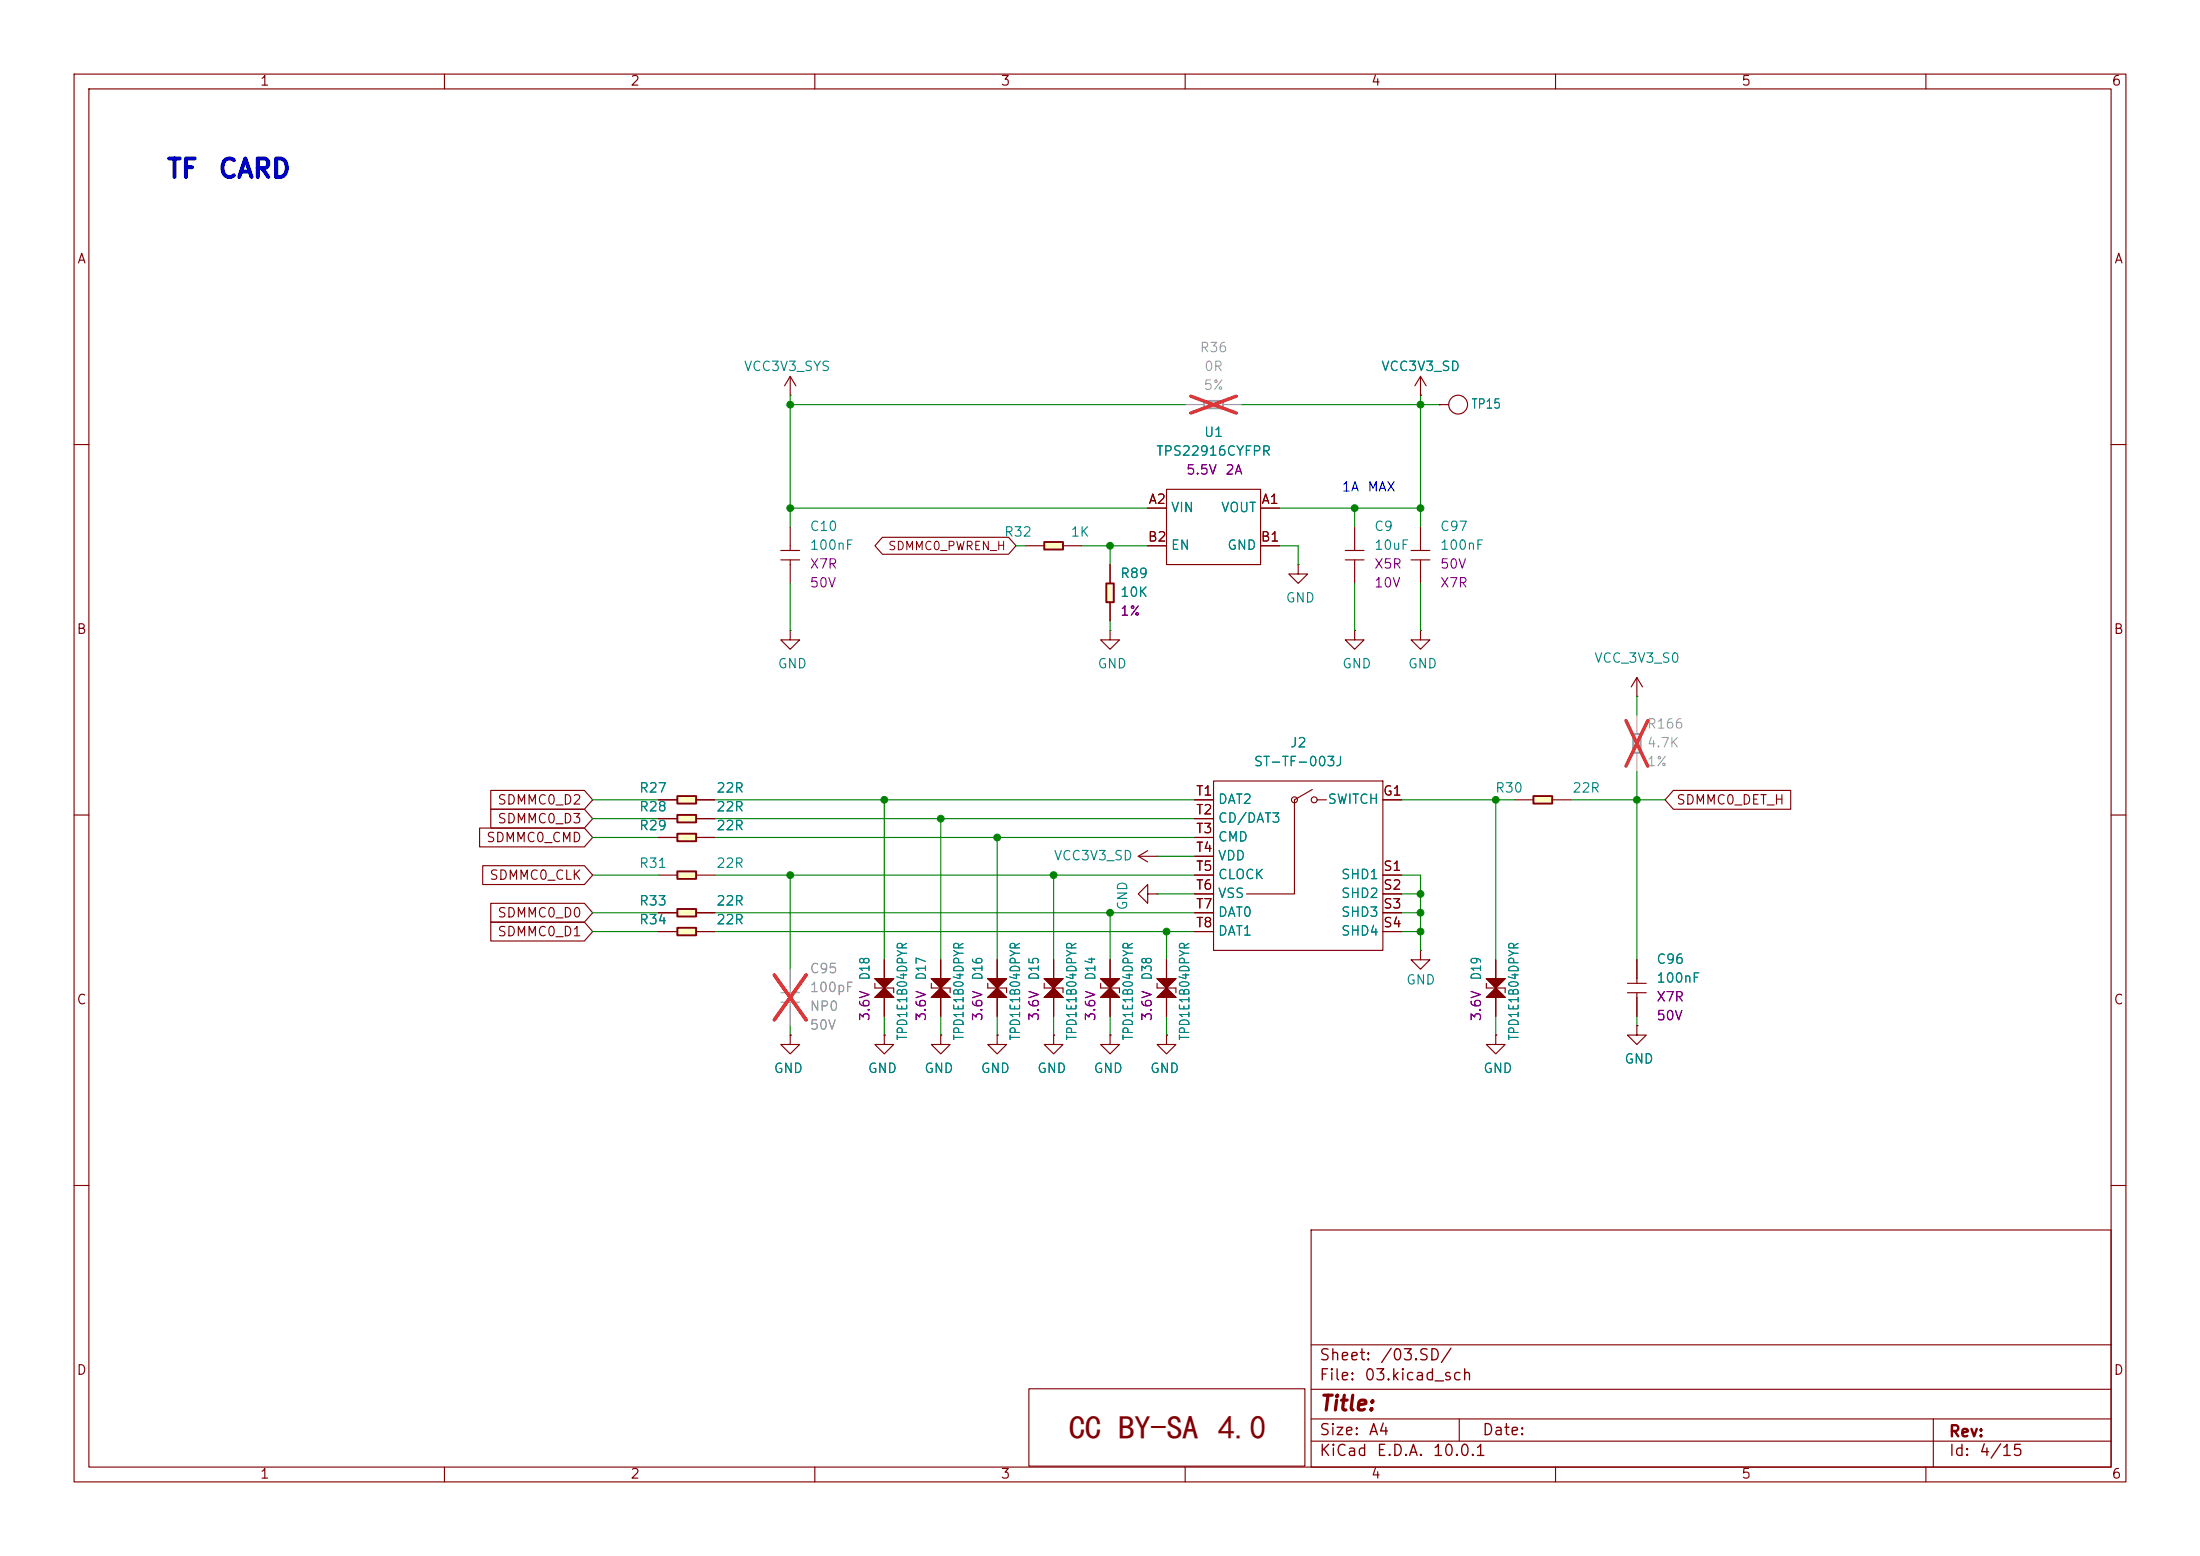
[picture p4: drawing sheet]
<svg xmlns="http://www.w3.org/2000/svg" width="297mm" height="210mm" viewBox="0 0 297 210" stroke-linecap="round" stroke-linejoin="round" font-family="sans-serif">
<path d="M0 0h297v210h-297z" fill="#fff" stroke="#fff" stroke-width=".14"/>
<g fill="none" stroke="#830000" stroke-width=".15">
<path d="M10 10h277v190h-277zM12 12h273v186h-273zM60 10v2M110 10v2M160 10v2M210 10v2M260 10v2M10 60h2M175.3 76.2v1.3h1.2l-1.2 1.2-1.3-1.2h1.3M175.3 76.2h.1M181.6 74.3h2.6M181.6 75.6h2.6"/>
<path d="M182.9 71.1v3.2M182.9 75.6v3.1M190.5 74.3h2.5M190.5 75.6h2.5M191.8 71.1v3.2M191.8 75.6v3.1M285 60h2M182.9 85.1v1.3h1.3l-1.3 1.2-1.3-1.2h1.3M182.9 85.1h.1M191.8 85.1v1.3h1.2l-1.2 1.2-1.3-1.2h1.3M191.8 85.1h.1M10 110h2"/>
<path d="M161.3 108h2.5M161.3 118.1h2.5M161.3 110.5h2.5M161.3 113h2.5M161.3 115.6h2.5M163.8 105.4h22.9v22.9h-22.9zM177.2 106.6l-2.4 1.4v12.7h-6.5M177.8 108h1.3M186.7 108h2.5M186.7 118.1h2.5M285 110h2M161.3 120.7h2.5"/>
<path d="M161.3 123.2h2.5M161.3 125.7h2.5M186.7 120.7h2.5M186.7 123.2h2.5M186.7 125.7h2.5M191.8 128.3v1.2h1.2l-1.2 1.3-1.3-1.3h1.3M191.8 128.3h.1M221 138.4v1.3h1.3l-1.3 1.3-1.3-1.3h1.3M221 138.4h.1M10 160h2M177 166h108v32h-108zM285 160h2"/>
<path d="M60 198v2M110 198v2M160 198v2M177 194.5h108M177 191.5h108M177 187.5h108M177 181.5h108M197 191.5v3M210 198v2M260 198v2M261 191.5v6.5"/>
<circle cx="174.8" cy="108" r=".4"/>
<circle cx="177.4" cy="108" r=".4"/>
</g>
<path d="M91.4 122.7h2.6v1h-2.6z" fill="#ffffc2"/>
<path d="M91.4 122.7h2.6v1h-2.6z" fill="none" stroke="#830000" stroke-width=".25"/>
<path d="M88.9 123.2h2.5M94 123.2h2.5" fill="none" stroke="#830000" stroke-width=".15"/>
<path d="M91.4 125.2h2.6v1h-2.6z" fill="#ffffc2"/>
<path d="M91.4 125.2h2.6v1h-2.6z" fill="none" stroke="#830000" stroke-width=".25"/>
<path d="M88.9 125.7h2.5M94 125.7h2.5" fill="none" stroke="#830000" stroke-width=".15"/>
<path d="M91.4 117.6h2.6v1h-2.6z" fill="#ffffc2"/>
<path d="M91.4 117.6h2.6v1h-2.6z" fill="none" stroke="#830000" stroke-width=".25"/>
<path d="M88.9 118.1h2.5M94 118.1h2.5M154.9 120.7v-1.3l-1.2 1.3 1.2 1.2v-1.2h1.3M156.2 120.7h.1M200.7 132.1h2.5l-2.5 2.5h2.5zM200.7 132.7v.7h2.5v.6M201.9 129.5v2.6M201.9 134.6v2.6" fill="none" stroke="#830000" stroke-width=".15"/>
<g fill="#830000" stroke="#830000" stroke-width=".15">
<path d="M200.7 134.6l1.2-1.2 1.3 1.2z"/>
<path d="M200.7 132.1h2.5l-1.3 1.3z"/>
</g>
<path d="M141 73.2h2.5v1h-2.5z" fill="#ffffc2"/>
<path d="M141 73.2h2.5v1h-2.5z" fill="none" stroke="#830000" stroke-width=".25"/>
<g fill="none" stroke="#830000" stroke-width=".15">
<path d="M106.7 53.3h.1M106.7 50.8l-.8 1.3M106.7 50.8l.7 1.3M106.7 50.8v2.5M194.3 54.6h.1M194.3 54.6h1.3M105.4 74.3h2.6M105.4 75.6h2.6M106.7 71.1v3.2M106.7 75.6v3.1M138.4 73.7h2.6M143.5 73.7h2.6"/>
<path d="M106.7 85.1v1.3h1.3l-1.3 1.2-1.3-1.2h1.3M106.7 85.1h.1M149.9 85.1v1.3h1.2l-1.2 1.2-1.3-1.2h1.3M149.9 85.1h.1M201.9 139.7v1.3h1.3l-1.3 1.2-1.2-1.2h1.2M201.9 139.7h.1"/>
<circle cx="196.8" cy="54.6" r="1.27"/>
</g>
<path d="M91.4 107.4h2.6v1.1h-2.6z" fill="#ffffc2"/>
<path d="M91.4 107.4h2.6v1.1h-2.6z" fill="none" stroke="#830000" stroke-width=".25"/>
<path d="M88.9 108h2.5M94 108h2.5" fill="none" stroke="#830000" stroke-width=".15"/>
<path d="M91.4 110h2.6v1h-2.6z" fill="#ffffc2"/>
<path d="M91.4 110h2.6v1h-2.6z" fill="none" stroke="#830000" stroke-width=".25"/>
<path d="M88.9 110.5h2.5M94 110.5h2.5" fill="none" stroke="#830000" stroke-width=".15"/>
<path d="M91.4 112.5h2.6v1h-2.6z" fill="#ffffc2"/>
<path d="M91.4 112.5h2.6v1h-2.6z" fill="none" stroke="#830000" stroke-width=".25"/>
<path d="M88.9 113h2.5M94 113h2.5" fill="none" stroke="#830000" stroke-width=".15"/>
<path d="M220.5 99.1h1v2.5h-1z" fill="#efefef"/>
<path d="M220.5 99.1h1v2.5h-1z" fill="none" stroke="#a0a0a0" stroke-width=".25"/>
<path d="M221 96.5v2.6M221 101.6v2.5" fill="none" stroke="#a0a0a0" stroke-width=".15"/>
<path d="M219.5 97.3l3 6.1M222.5 97.3l-3 6.1" fill="none" stroke="#ff2626" stroke-width=".46"/>
<path d="M191.8 53.3h.1M191.8 50.8l-.8 1.3M191.8 50.8l.7 1.3M191.8 50.8v2.5" fill="none" stroke="#830000" stroke-width=".15"/>
<path d="M207 107.4h2.6v1.1h-2.6z" fill="#ffffc2"/>
<path d="M207 107.4h2.6v1.1h-2.6z" fill="none" stroke="#830000" stroke-width=".25"/>
<path d="M154.9 68.6h2.6M154.9 73.7h2.6M157.5 66h12.7v10.2h-12.7zM170.2 68.6h2.5M170.2 73.7h2.5M204.5 108h2.5M209.6 108h2.5M219.7 132.7h2.6M219.7 134h2.6M221 129.5v3.2M221 134v3.2" fill="none" stroke="#830000" stroke-width=".15"/>
<path d="M162.6 54.1h2.5v1h-2.5z" fill="#efefef"/>
<path d="M162.6 54.1h2.5v1h-2.5z" fill="none" stroke="#a0a0a0" stroke-width=".25"/>
<path d="M160 54.6h2.6M165.1 54.6h2.5M105.4 134h2.6M105.4 135.3h2.6M106.7 130.8v3.2M106.7 135.3v3.1" fill="none" stroke="#a0a0a0" stroke-width=".15"/>
<path d="M160.8 53.5l6.1 2.2M166.9 53.5l-6.1 2.2M104.5 131.6l4.3 6M108.8 131.6l-4.3 6" fill="none" stroke="#ff2626" stroke-width=".46"/>
<g fill="none" stroke="#830000" stroke-width=".15">
<path d="M221 94h.1M221 91.4l-.8 1.3M221 91.4l.7 1.3M221 91.4v2.6M153.7 115.6l1.2 .7M153.7 115.6h2.5M154.9 114.8l-1.2 .8M156.2 115.6h.1M106.7 139.7v1.3h-1.3l1.3 1.2 1.3-1.2h-1.3M106.7 139.7h.1M118.1 132.1h2.6l-2.6 2.5h2.6zM118.1 132.7v.7h2.6v.6"/>
<path d="M119.4 139.7v1.3h-1.3l1.3 1.2 1.3-1.2h-1.3M119.4 139.7h.1M119.4 129.5v2.6M119.4 134.6v2.6M125.7 132.1h2.6l-2.6 2.5h2.6zM125.7 132.7v.7h2.6v.6M127 139.7v1.3h-1.3l1.3 1.2 1.3-1.2h-1.3M127 139.7h.1M127 129.5v2.6M127 134.6v2.6M133.4 132.1h2.5l-2.5 2.5h2.5zM133.4 132.7v.7h2.5v.6"/>
<path d="M134.6 139.7v1.3h-1.2l1.2 1.2 1.3-1.2h-1.3M134.6 139.7h.1M134.6 129.5v2.6M134.6 134.6v2.6M141 132.1h2.5l-2.5 2.5h2.5zM141 132.7v.7h2.5v.6M142.2 139.7v1.3h-1.2l1.2 1.2 1.3-1.2h-1.3M142.2 139.7h.1M142.2 129.5v2.6M142.2 134.6v2.6M148.6 132.1h2.5l-2.5 2.5h2.5zM148.6 132.7v.7h2.5v.6"/>
<path d="M149.9 129.5v2.6M149.9 134.6v2.6M156.2 132.1h2.6l-2.6 2.5h2.6zM156.2 132.7v.7h2.6v.6M157.5 139.7v1.3h-1.3l1.3 1.2 1.3-1.2h-1.3M157.5 139.7h.1M157.5 129.5v2.6M157.5 134.6v2.6M138.9 187.4h37.3v10.5h-37.3z"/>
</g>
<g fill="#830000" stroke="#830000" stroke-width=".15">
<path d="M141 134.6l1.2-1.2 1.3 1.2z"/>
<path d="M141 132.1h2.5l-1.3 1.3z"/>
<path d="M148.6 134.6l1.3-1.2 1.2 1.2z"/>
<path d="M148.6 132.1h2.5l-1.2 1.3z"/>
<path d="M156.2 134.6l1.3-1.2 1.3 1.2z"/>
<path d="M156.2 132.1h2.6l-1.3 1.3z"/>
<path d="M133.4 134.6l1.2-1.2 1.3 1.2z"/>
<path d="M133.4 132.1h2.5l-1.3 1.3z"/>
<path d="M125.7 134.6l1.3-1.2 1.3 1.2z"/>
<path d="M125.7 132.1h2.6l-1.3 1.3z"/>
<path d="M118.1 134.6l1.3-1.2 1.3 1.2z"/>
<path d="M118.1 132.1h2.6l-1.3 1.3z"/>
</g>
<path d="M149.4 78.7h1v2.6h-1z" fill="#ffffc2"/>
<path d="M149.4 78.7h1v2.6h-1z" fill="none" stroke="#830000" stroke-width=".25"/>
<g fill="none" stroke="#830000" stroke-width=".15">
<path d="M191.8 53.3h.1M194.3 54.6h.1M119.1 72.5h17.1l1 1.2-1 1.1h-17.1l-1-1.1zM149.9 76.2v2.5M154.9 68.6h2.6M154.9 73.7h2.6M170.2 68.6h2.5M170.2 73.7h2.5M149.9 81.3v2.5M64.7 111.8h14.2l1.1 1.2-1.1 1.3h-14.2zM65.2 116.8h13.7l1.1 1.3-1.1 1.3h-13.7zM66.3 106.7h12.6l1.1 1.3-1.1 1.2h-12.6z"/>
<path d="M66.3 109.2h12.6l1.1 1.3-1.1 1.3h-12.6zM88.9 108h2.5M88.9 110.5h2.5M88.9 113h2.5M94 108h2.5M94 110.5h2.5M94 113h2.5M161.3 108h2.5M161.3 110.5h2.5M161.3 113h2.5M161.3 118.1h2.5M161.3 115.6h2.5"/>
<path d="M186.7 108h2.5M186.7 118.1h2.5M225.9 106.7h15.8v2.5h-15.8l-1.1-1.2zM66.3 124.5h12.6l1.1 1.2-1.1 1.3h-12.6zM66.3 121.9h12.6l1.1 1.3-1.1 1.3h-12.6zM88.9 123.2h2.5M88.9 125.7h2.5M94 123.2h2.5M94 125.7h2.5M106.7 139.7h.1M119.4 139.7h.1M119.4 129.5v2.6"/>
<path d="M119.4 134.6v2.6M127 139.7h.1M127 129.5v2.6M127 134.6v2.6M134.6 139.7h.1M134.6 129.5v2.6M134.6 134.6v2.6M142.2 139.7h.1M142.2 129.5v2.6M142.2 134.6v2.6M149.9 139.7v1.3h-1.3l1.3 1.2 1.2-1.2h-1.2M149.9 139.7h.1"/>
<path d="M149.9 129.5v2.6M149.9 134.6v2.6M157.5 139.7h.1M157.5 129.5v2.6M157.5 134.6v2.6M161.3 123.2h2.5M161.3 125.7h2.5M161.3 120.7h2.5M186.7 123.2h2.5M186.7 125.7h2.5M186.7 120.7h2.5M201.9 139.7h.1"/>
<path d="M201.9 129.5v2.6M201.9 134.6v2.6M221 138.4h.1M221 129.5v2.6M221 134.6v2.6"/>
</g>
<g fill="none" stroke="#008300" stroke-width=".15">
<path d="M106.7 53.3v17.8M106.7 54.6h53.3M167.6 54.6h26.7M191.8 53.3v17.8M106.7 78.7v6.4M106.7 68.6h48.2M137.2 73.7h1.2M146.1 73.7h8.8M149.9 73.7v2.5M172.7 68.6h19.1M172.7 73.7h2.6v2.5M182.9 68.6v2.5"/>
<path d="M182.9 78.7v6.4M191.8 78.7v6.4M149.9 83.8v1.3M221 94v2.5M80 118.1h8.9M80 108h8.9M80 113h8.9M80 110.5h8.9M96.5 118.1h64.8M96.5 108h64.8M96.5 113h64.8M96.5 110.5h64.8"/>
<path d="M106.7 118.1v12.7M119.4 108v21.5M127 110.5v19M134.6 113v16.5M142.2 118.1v11.4M156.2 115.6h5.1M189.2 118.1h2.6v10.2M189.2 108h15.3M201.9 108v21.5M212.1 108h12.7M221 104.1v25.4M80 123.2h8.9"/>
<path d="M80 125.7h8.9M96.5 123.2h64.8M96.5 125.7h64.8M106.7 138.4v1.3M119.4 137.2v2.5M127 137.2v2.5M134.6 137.2v2.5M142.2 137.2v2.5M149.9 123.2v6.3M149.9 137.2v2.5M156.2 120.7h5.1M157.5 125.7v3.8"/>
<path d="M157.5 137.2v2.5M189.2 123.2h2.6M189.2 125.7h2.6M189.2 120.7h2.6M201.9 137.2v2.5M221 137.2v1.2"/>
</g>
<path d="M106.7 130.8v2.6M106.7 135.9v2.5" fill="none" stroke="#a0a0a0" stroke-width=".15"/>
<path d="M104.5 131.6l4.3 6M108.8 131.6l-4.3 6" fill="none" stroke="#ff2626" stroke-width=".46"/>
<g fill="#008300" stroke="#008300" stroke-width=".14">
<circle cx="106.7" cy="54.6" r=".46"/>
<circle cx="106.7" cy="118.1" r=".46"/>
<circle cx="106.7" cy="68.6" r=".46"/>
<circle cx="182.9" cy="68.6" r=".46"/>
<circle cx="191.8" cy="68.6" r=".46"/>
<circle cx="191.8" cy="54.6" r=".46"/>
<circle cx="221" cy="108" r=".46"/>
<circle cx="191.8" cy="123.2" r=".46"/>
<circle cx="191.8" cy="120.7" r=".46"/>
<circle cx="201.9" cy="108" r=".46"/>
<circle cx="191.8" cy="125.7" r=".46"/>
<circle cx="134.6" cy="113" r=".46"/>
<circle cx="142.2" cy="118.1" r=".46"/>
<circle cx="157.5" cy="125.7" r=".46"/>
<circle cx="119.4" cy="108" r=".46"/>
<circle cx="149.9" cy="123.2" r=".46"/>
<circle cx="127" cy="110.5" r=".46"/>
<circle cx="149.9" cy="73.7" r=".46"/>
</g>
<text font-size="4.5" fill="#830000" x="144.3" y="194.2">CC BY-SA 4.0</text>
<g font-size="2.5" fill="#0000c2">
<text x="22.4" y="24.6">TF</text>
<text x="29.3" y="24.6">CARD</text>
</g>
<text font-size="2" fill="#830000" x="178" y="190.9">Title:</text>
<g font-size="1.5" fill="#830000">
<text x="178" y="184">Sheet:</text>
<text x="186.2" y="184">/03.SD/</text>
<text x="178" y="186.7">File:</text>
<text x="184.1" y="186.7">03.kicad_sch</text>
<text x="178" y="196.9">KiCad</text>
<text x="178" y="194.1">Size:</text>
<text x="184.7" y="194.1">A4</text>
<text x="185.7" y="196.9">E.D.A.</text>
<text x="193.3" y="196.9">10.0.1</text>
<text x="200" y="194.1">Date:</text>
<text x="263" y="194.3">Rev:</text>
<text x="263" y="196.9">Id:</text>
<text x="267.1" y="196.9">4/15</text>
</g>
<g font-size="1.3" fill="#830000">
<text x="35" y="11.9">1</text>
<text x="85" y="11.9">2</text>
<text x="135" y="11.9">3</text>
<text x="185" y="11.9">4</text>
<text x="235" y="11.9">5</text>
<text x="285" y="11.9">6</text>
<text x="10.3" y="35.9">A</text>
<text x="285.3" y="35.9">A</text>
<text x="155" y="68.3">A2</text>
<text x="170.2" y="68.3">A1</text>
<text x="154.9" y="73.4">B2</text>
<text x="170.1" y="73.4">B1</text>
<text x="10.3" y="85.9">B</text>
<text x="285.3" y="85.9">B</text>
<text x="161.4" y="107.7">T1</text>
<text x="186.6" y="107.7">G1</text>
<text x="65.6" y="114">SDMMC0_CMD</text>
<text x="67.1" y="108.9">SDMMC0_D2</text>
<text x="67.1" y="111.4">SDMMC0_D3</text>
<text x="161.4" y="110.2">T2</text>
<text x="161.4" y="112.8">T3</text>
<text x="226.2" y="108.9">SDMMC0_DET_H</text>
<text x="66" y="119.1">SDMMC0_CLK</text>
<text x="161.4" y="115.3">T4</text>
<text x="161.4" y="117.9">T5</text>
<text x="186.6" y="117.9">S1</text>
<text x="67.1" y="124.1">SDMMC0_D0</text>
<text x="161.4" y="120.4">T6</text>
<text x="161.4" y="122.9">T7</text>
<text x="161.4" y="125.5">T8</text>
<text x="186.6" y="120.4">S2</text>
<text x="186.6" y="122.9">S3</text>
<text x="186.6" y="125.5">S4</text>
<text x="67.1" y="126.7">SDMMC0_D1</text>
<text x="10.3" y="135.9">C</text>
<text x="285.3" y="135.9">C</text>
<text x="10.3" y="185.9">D</text>
<text x="285.3" y="185.9">D</text>
<text x="35" y="199.9">1</text>
<text x="85" y="199.9">2</text>
<text x="135" y="199.9">3</text>
<text x="185" y="199.9">4</text>
<text x="235" y="199.9">5</text>
<text x="285" y="199.9">6</text>
</g>
<g font-size="1.3" fill="#a0a0a0">
<text x="161.9" y="47.9">R36</text>
<text x="162.4" y="52.9">5%</text>
<text x="162.5" y="50.4">0R</text>
<text x="222.3" y="98.7">R166</text>
<text x="222.3" y="101.2">4.7K</text>
<text x="222.3" y="103.7">1%</text>
<text x="109.2" y="131.7">C95</text>
<text x="109.2" y="134.2">100pF</text>
<text x="109.2" y="136.8">NP0</text>
<text x="109.2" y="139.3">50V</text>
</g>
<g font-size="1.3" fill="#008383">
<text x="100.3" y="50.4">VCC3V3_SYS</text>
<text x="186.4" y="50.4">VCC3V3_SD</text>
<text x="162.5" y="59.3">U1</text>
<text x="198.6" y="55.5">TP15</text>
<text x="156" y="61.8">TPS22916CYFPR</text>
<text x="109.2" y="72">C10</text>
<text x="158" y="69.4">VIN</text>
<text x="164.8" y="69.4">VOUT</text>
<text x="185.4" y="72">C9</text>
<text x="194.3" y="72">C97</text>
<text x="109.2" y="74.5">100nF</text>
<text x="135.5" y="72.7">R32</text>
<text x="144.5" y="72.7">1K</text>
<text x="158" y="74.5">EN</text>
<text x="165.6" y="74.5">GND</text>
<text x="185.4" y="74.5">10uF</text>
<text x="194.3" y="74.5">100nF</text>
<text x="151.1" y="78.3">R89</text>
<text x="151.1" y="80.9">10K</text>
<text x="173.5" y="81.6">GND</text>
<text x="215.1" y="89.8">VCC_3V3_S0</text>
<text x="104.9" y="90.5">GND</text>
<text x="148.1" y="90.5">GND</text>
<text x="181.1" y="90.5">GND</text>
<text x="190" y="90.5">GND</text>
<text x="174.1" y="101.2">J2</text>
<text x="86.2" y="107.3">R27</text>
<text x="96.6" y="107.3">22R</text>
<text x="169.2" y="103.7">ST-TF-003J</text>
<text x="201.8" y="107.3">R30</text>
<text x="212.2" y="107.3">22R</text>
<text x="86.2" y="109.8">R28</text>
<text x="86.2" y="112.4">R29</text>
<text x="96.6" y="109.8">22R</text>
<text x="96.6" y="112.4">22R</text>
<text x="164.3" y="108.8">DAT2</text>
<text x="164.3" y="111.4">CD/DAT3</text>
<text x="164.3" y="113.9">CMD</text>
<text x="179.1" y="108.8">SWITCH</text>
<text x="86.2" y="117.5">R31</text>
<text x="96.6" y="117.5">22R</text>
<text x="142.2" y="116.4">VCC3V3_SD</text>
<text x="164.3" y="116.4">VDD</text>
<text x="164.3" y="119">CLOCK</text>
<text x="181" y="119">SHD1</text>
<text x="86.2" y="122.5">R33</text>
<text x="86.2" y="125.1">R34</text>
<text x="96.6" y="122.5">22R</text>
<text x="96.6" y="125.1">22R</text>
<text x="152.5" y="123" transform="rotate(-90 152.5 123)">GND</text>
<text x="164.3" y="121.5">VSS</text>
<text x="164.3" y="124.1">DAT0</text>
<text x="181" y="121.5">SHD2</text>
<text x="181" y="124.1">SHD3</text>
<text x="164.3" y="126.6">DAT1</text>
<text x="181" y="126.6">SHD4</text>
<text x="223.5" y="130.4">C96</text>
<text x="117.7" y="132.4" transform="rotate(-90 117.7 132.4)">D18</text>
<text x="125.3" y="132.4" transform="rotate(-90 125.3 132.4)">D17</text>
<text x="132.9" y="132.4" transform="rotate(-90 132.9 132.4)">D16</text>
<text x="140.6" y="132.4" transform="rotate(-90 140.6 132.4)">D15</text>
<text x="148.2" y="132.4" transform="rotate(-90 148.2 132.4)">D14</text>
<text x="155.8" y="132.4" transform="rotate(-90 155.8 132.4)">D38</text>
<text x="189.7" y="133.2">GND</text>
<text x="200.3" y="132.4" transform="rotate(-90 200.3 132.4)">D19</text>
<text x="223.5" y="132.9">100nF</text>
<text x="122.8" y="140.5" transform="rotate(-90 122.8 140.5)">TPD1E1B04DPYR</text>
<text x="130.4" y="140.5" transform="rotate(-90 130.4 140.5)">TPD1E1B04DPYR</text>
<text x="138" y="140.5" transform="rotate(-90 138 140.5)">TPD1E1B04DPYR</text>
<text x="145.6" y="140.5" transform="rotate(-90 145.6 140.5)">TPD1E1B04DPYR</text>
<text x="153.3" y="140.5" transform="rotate(-90 153.3 140.5)">TPD1E1B04DPYR</text>
<text x="160.9" y="140.5" transform="rotate(-90 160.9 140.5)">TPD1E1B04DPYR</text>
<text x="205.3" y="140.5" transform="rotate(-90 205.3 140.5)">TPD1E1B04DPYR</text>
<text x="219.2" y="143.9">GND</text>
<text x="104.4" y="145.1">GND</text>
<text x="117.1" y="145.1">GND</text>
<text x="124.7" y="145.1">GND</text>
<text x="132.3" y="145.1">GND</text>
<text x="139.9" y="145.1">GND</text>
<text x="147.6" y="145.1">GND</text>
<text x="155.2" y="145.1">GND</text>
<text x="200.2" y="145.1">GND</text>
</g>
<g font-size="1.3" fill="#830083">
<text x="160" y="64.4">5.5V</text>
<text x="165.3" y="64.4">2A</text>
<text x="109.2" y="77.1">X7R</text>
<text x="185.4" y="77.1">X5R</text>
<text x="194.3" y="77.1">50V</text>
<text x="109.2" y="79.6">50V</text>
<text x="151.1" y="83.4">1%</text>
<text x="185.4" y="79.6">10V</text>
<text x="194.3" y="79.6">X7R</text>
<text x="117.7" y="137.9" transform="rotate(-90 117.7 137.9)">3.6V</text>
<text x="125.3" y="137.9" transform="rotate(-90 125.3 137.9)">3.6V</text>
<text x="132.9" y="137.9" transform="rotate(-90 132.9 137.9)">3.6V</text>
<text x="140.6" y="137.9" transform="rotate(-90 140.6 137.9)">3.6V</text>
<text x="148.2" y="137.9" transform="rotate(-90 148.2 137.9)">3.6V</text>
<text x="155.8" y="137.9" transform="rotate(-90 155.8 137.9)">3.6V</text>
<text x="200.3" y="137.9" transform="rotate(-90 200.3 137.9)">3.6V</text>
<text x="223.5" y="135.5">X7R</text>
<text x="223.5" y="138">50V</text>
</g>
<g font-size="1.3" fill="#0000c2">
<text x="181" y="66.7">1A</text>
<text x="184.5" y="66.7">MAX</text>
</g>
<text font-size="1.1" fill="#830000" x="119.8" y="74.5">SDMMC0_PWREN_H</text>
</svg>
